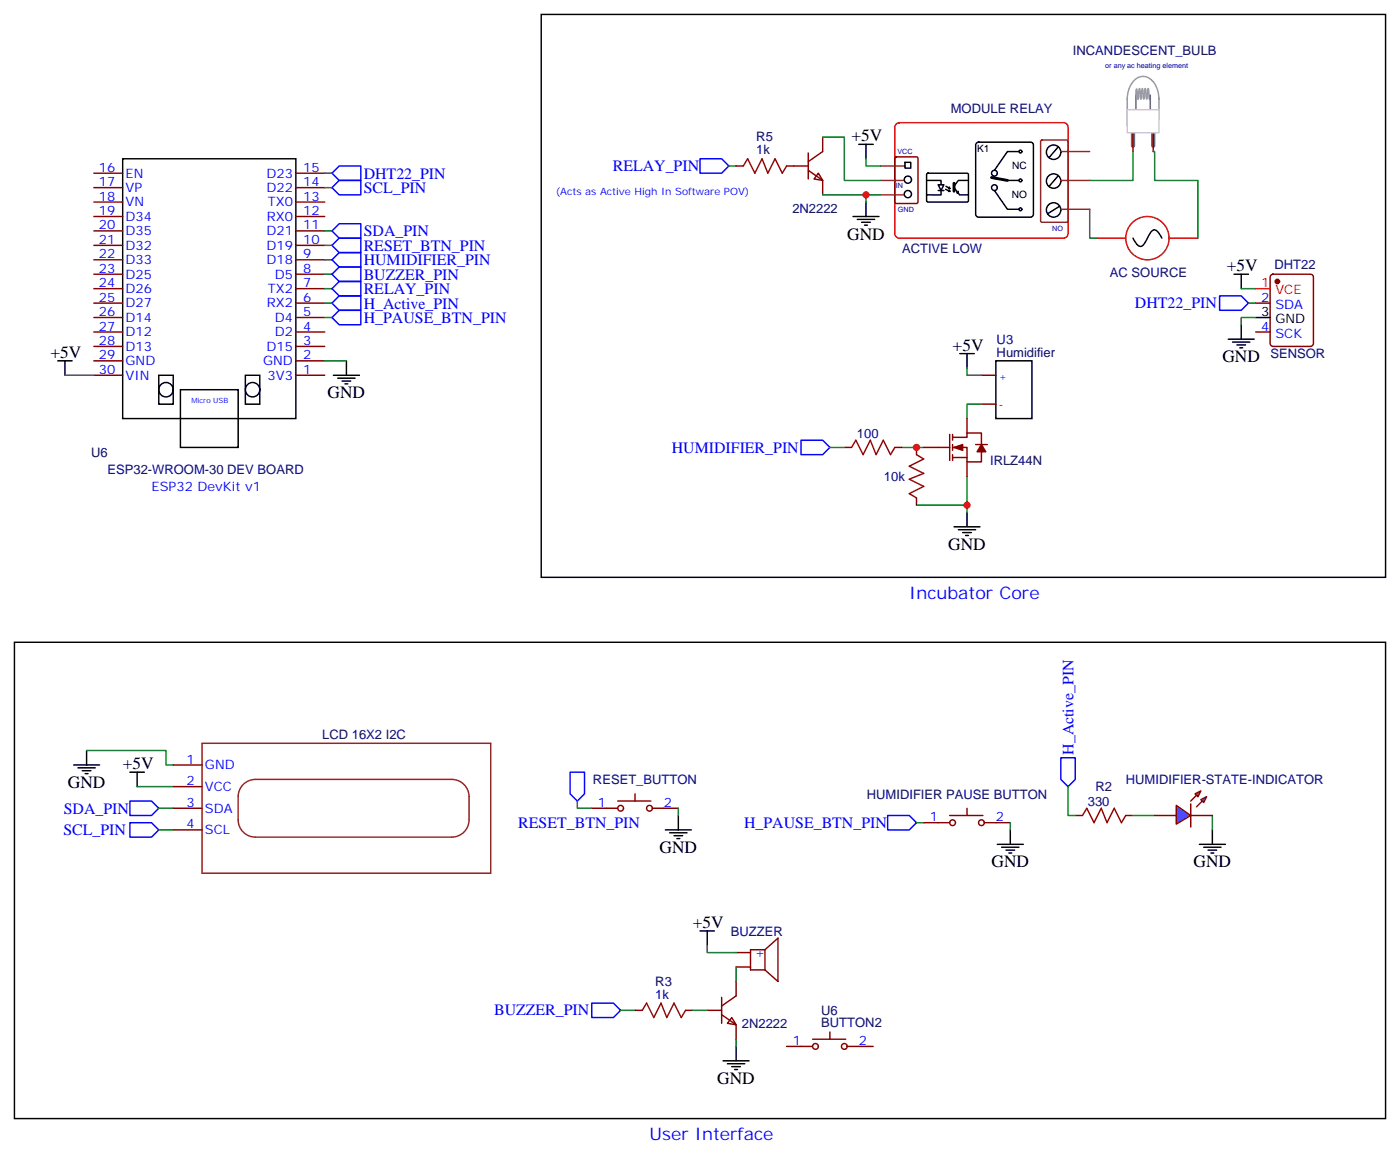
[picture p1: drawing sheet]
<svg xmlns="http://www.w3.org/2000/svg" width="342mm" height="283mm" viewBox="0 0 342 283" stroke-linecap="round" stroke-linejoin="round" font-family="sans-serif">
<g fill="none" stroke="#000" stroke-width=".35">
<path d="M30 38.8h42.3v63.5h-42.3zM221.2 39.7h1.4v1.4h-1.4zM238.7 34.9l.5-.2h12.7a.71 .71 0 0 1 .7 .7v17a.76 .76 0 0 1-.7 .7h-12.7a.76 .76 0 0 1-.7-.7v-17zM249.1 37h-2.9l-3.1 4.6M258.6 36l-2.1 2.5M226.5 44.1h3.5v1.1M226.5 42.5l.3-.2 9.7 .1 .2 .3v6.5l-.3 .2-9.7-.1-.2-.3zM229.3 45.2h1.4l-.7 1.4zM229.3 46.6h1.4M230 46.6v1h-3.5M231.1 46.3l1.1 .5-.2-.4M231.2 45.5l1 .6"/>
<path d="M231.8 46.1h.4M231.8 46.8h.4M232 45.7l.2 .4M233.3 46.1l1.3 1.5h2.1M234.2 46.8v.5l-.3-.2M236.7 44.1h-2.5l-1 1.4M243.1 46.6l3.1 4.6h2.9M246.2 44.1h2.9M258.6 43l-2.1 2.5M258.9 50.4l-2.8 1.8M301.6 67h3.6M303.4 67v3.6"/>
<path d="M303.4 79.4v3.5M306.9 77.6h3.5M14.1 88.2h3.5M15.9 88.2v3.5M38.8 91.7h3.5v7.1h-3.5zM44.1 95.2h14.1v14.2h-14.1zM60 91.7h3.5v7.1h-3.5zM81.5 91.7h6.3M82.5 92.4h4.3M83.6 93.1h2.1M84.3 93.8h.7M84.7 88.2v3.5"/>
<path d="M243.4 88.2h8.8v14.1h-8.8zM300.2 82.9h6.4M301.3 83.6h4.2M302.3 84.3h2.1M303 85h.7M18 187h6.3M19 187.7h4.3M20.1 188.4h2.1M20.8 189.1h.7M21.2 183.4v3.6M31.7 188.7h3.6M33.5 188.7v3.6"/>
<path d="M293.2 206.4h6.3M294.2 207.1h4.2M295.3 207.8h2.1M296 208.5h.7M296.3 202.8v3.6M171.1 227.5h3.5M172.9 227.5v3.6M176.7 259.3h6.4M177.8 260h4.2M179.9 255.8v3.5M178.9 260.7h2.1M179.6 261.4h.7"/>
<circle cx="249.4" cy="37" r=".35"/>
<circle cx="257.5" cy="37.2" r="1.76"/>
<circle cx="221.9" cy="47.4" r=".88"/>
<circle cx="221.9" cy="43.9" r=".88"/>
<circle cx="243.1" cy="45.9" r=".71"/>
<circle cx="243.1" cy="42.3" r=".71"/>
<circle cx="249.4" cy="44.1" r=".35"/>
<circle cx="249.4" cy="51.2" r=".35"/>
<circle cx="257.5" cy="44.3" r="1.76"/>
<circle cx="257.5" cy="51.3" r="1.76"/>
<circle cx="40.6" cy="95.2" r="1.76"/>
<circle cx="61.7" cy="95.2" r="1.76"/>
</g>
<g fill="none" stroke="#870000" stroke-width=".35">
<path d="M218.8 38.5l.3-.2h4.9l.3 .2 .1 10.9-.2 .3h-5.1l-.3-.1zM276.9 30v7M281.9 30v7M22.9 60h7.1M22.9 56.4h7.1M22.9 52.9h7.1M22.9 49.4h7.1M22.9 45.9h7.1M22.9 42.3h7.1M72.3 60h7.1M72.3 56.4h7.1M72.3 52.9h7.1"/>
<path d="M72.3 49.4h7.1M72.3 45.9h7.1M72.3 42.3h7.1M22.9 77.6h7.1M22.9 74.1h7.1M22.9 70.6h7.1M22.9 67h7.1M22.9 63.5h7.1M72.3 77.6h7.1M72.3 74.1h7.1M72.3 70.6h7.1M72.3 67h7.1"/>
<path d="M72.3 63.5h7.1M306.9 74.1h3.5M310.7 67.2l.4-.2h9.2a.71 .71 0 0 1 .7 .7v16.3a.76 .76 0 0 1-.7 .7h-9.2a.76 .76 0 0 1-.7-.7v-16.3zM22.9 91.7h7.1M22.9 88.2h7.1M22.9 84.7h7.1M22.9 81.1h7.1M72.3 91.7h7.1M72.3 88.2h7.1M72.3 84.7h7.1M72.3 81.1h7.1M239.9 91.7h3.5"/>
<path d="M239.9 98.8h3.5M306.9 81.1h3.5M262.8 199.3h1.8M275.2 199.3h1.7M179.9 236.4h3.5M179.9 232.8h3.5M179.9 239.9v3.5l-3.5 2.5M187 232.1h-3.6v5h3.6M187 232.1v5M187 232.1l3.1-2.8v10.6l-3.1-2.8M155.2 246.9h1.8M167.6 246.9h1.7"/>
<path d="M172.9 246.9h3.5M176.4 248l3.5 2.5v3.5M176.4 243.8v6.3M178.9 248.7l1 1.8-2.1-.4z"/>
</g>
<path d="M219 30.4l.8-.4h40.2a1.06 1.06 0 0 1 1.1 1v26.1a1.13 1.13 0 0 1-1.1 1.1h-40.2a1.13 1.13 0 0 1-1.1-1.1v-26.1zM306.9 70.6h3.5" fill="none" stroke="#f00" stroke-width=".35"/>
<path d="M254.4 34.4l.3-.2h6l.3 .2 .1 19.6-.2 .3h-6.2l-.3-.2zM259.3 37h7M215.2 44.1h5.6M215.2 40.6h6M215.2 47.6h5.6M259.3 44.1h7M259.3 51.2h7" fill="none" stroke="#8c2424" stroke-width=".35"/>
<path d="M233.2 44.8v1.9M242.4 43.4l3.8 .7" fill="none" stroke="#000" stroke-width=".71"/>
<path d="M264.6 199.3l1-1.7 1.8 3.5 1.8-3.5 1.4 3.5 1.7-3.5 1.8 3.5 1.1-1.8M157 246.9l1-1.7 1.8 3.5 1.8-3.5 1.4 3.5 1.7-3.5 1.8 3.5 1.1-1.8" fill="none" stroke="#a10000" stroke-width=".35"/>
<circle cx="312.2" cy="68.8" r=".53" fill="#870000" stroke="#870000" stroke-width=".35"/>
<g fill="none" stroke="#008700" stroke-width=".35">
<path d="M79.4 45.9h1.7M79.4 56.4h1.7M303.4 70.6h3.5M306.9 77.6h-3.5v1.8M15.9 91.7h7M79.4 88.2h5.3M21.2 183.4h19.4v3.6h1.7M33.5 192.3h8.8M38.8 197.6h3.5M261.1 192.3v7h1.7M276.9 199.3h5.3M296.3 199.3v3.5"/>
<path d="M38.8 202.8h3.5M172.9 231.1v1.7h7M179.9 236.4v3.5M169.3 246.9h3.6M179.9 254v1.8"/>
</g>
<path d="M81.1 56.4l1.8-1.7h5.3v3.5h-5.3zM81.1 45.9l1.8-1.8h5.3v3.5h-5.3zM31.7 195.8h5.3l1.8 1.8-1.8 1.7h-5.3zM259.3 185.2h3.5v5.3l-1.7 1.8-1.8-1.8zM31.7 201.1h5.3l1.8 1.7-1.8 1.8h-5.3zM144.6 245.2h5.3l1.8 1.7-1.8 1.8h-5.3z" fill="none" stroke="#00f" stroke-width=".35"/>
<path d="M277.6 23.3v3.5M281.2 23.3v3.5" fill="none" stroke="#666" stroke-width=".35"/>
<path d="M275.5 24v6.7M277.6 23.3l.3-1.6 .3 2.6 .3-2.7 .4 2.7 .3-2.7 .4 2.7 .3-2.7 .4 2.7 .3-2.7 .4 2.7 .2-1M283.3 24.3a5.5 5.5 0 0 0-3.2-5.5 3.9 3.9 0 0 0-4.3 3.6l-.3 1.9M283.3 24v5.3" fill="none" stroke="#999" stroke-width=".35"/>
<path d="M276.9 32.5v3.1M281.9 32.5v3.1" fill="none" stroke="#666" stroke-width="1.1"/>
<path d="M275.5 26.8h7.8v5.7h-7.8z" fill="#fff" stroke="#ccc" stroke-width=".35"/>
<g fill="none" stroke="#c00" stroke-width=".35">
<path d="M268.1 58.2h7.1M285.8 58.2h7"/>
<circle cx="280.5" cy="58.2" r="5.3"/>
</g>
<g fill="none" stroke="#000" stroke-width=".35">
<path d="M132.3 3.5h206.4v137.6h-206.4zM209.9 35.3h3.5M211.7 35.3v3.5M208.5 52.9h6.3M209.5 53.6h4.3M210.6 54.3h2.1M211.3 55h.7M211.7 49.4v3.5M276.9 58.2l.6 1 1 1a1.42 1.42 0 0 0 1.5-1.1l.6-1.2a3.1 3.1 0 0 1 1.4-1.7h.4l.5 .3 1.1 1.7M234.6 86.4h3.5M236.4 86.4v3.6M233.2 128.8h6.3"/>
<path d="M234.2 129.5h4.3M235.3 130.2h2.1M236 130.9h.7M236.4 125.2v3.6M3.5 157h335.2v116.4h-335.2zM165.8 199.3v3.5M162.6 202.8h6.4M163.7 203.6h4.2M164.7 204.3h2.2M165.5 205h.7M243.8 206.4h6.3M244.8 207.1h4.3"/>
<path d="M245.9 207.8h2.1M246.6 208.5h.7M246.9 202.8v3.6"/>
</g>
<g fill="none" stroke="#008700" stroke-width=".35">
<path d="M201.1 33.5h5.3v10.6h8.8M211.7 38.8v1.8h3.5M276.9 37v7.1h-10.6M281.9 37h.3v7.1h10.6v14.1M79.4 60h1.7M178.2 40.6h1.7M201.1 47.6h10.6M215.2 47.6h-3.5v1.8M266.3 51.2v7h1.8M79.4 63.5h1.7M79.4 67h1.7M79.4 70.6h1.7"/>
<path d="M305.2 74.1h1.7M236.4 90v1.7h3.5M239.9 98.8h-3.5v3.5M202.8 109.4h3.6M220.5 109.4h5.3M236.4 116.4v8.8M224 123.5h12.4M141.1 195.8v1.8h3.5M165.8 197.6v1.7M224 201.1h1.8M246.9 201.1v1.7M151.7 246.9h3.5"/>
</g>
<path d="M171.1 38.8h5.3l1.8 1.8-1.8 1.7h-5.3zM81.1 60l1.8-1.8h5.3v3.5h-5.3zM81.1 42.3l1.8-1.7h5.3v3.5h-5.3zM81.1 77.6l1.8-1.8h5.3v3.6h-5.3zM81.1 63.5l1.8-1.8h5.3v3.6h-5.3zM81.1 70.6l1.8-1.8h5.3v3.5h-5.3zM81.1 67l1.8-1.7h5.3v3.5h-5.3zM81.1 74.1l1.8-1.8h5.3v3.5h-5.3zM298.1 72.3h5.3l1.8 1.8-1.8 1.7h-5.3zM195.8 107.6h5.3l1.7 1.8-1.7 1.7h-5.3zM139.3 188.7h3.6v5.3l-1.8 1.8-1.8-1.8zM217 199.3h5.2l1.8 1.8-1.8 1.7h-5.2z" fill="none" stroke="#00f" stroke-width=".35"/>
<g fill="none" stroke="#870000" stroke-width=".35">
<path d="M197.6 37.4v6.3M201.1 33.5v3.5l-3.5 2.5M179.9 40.6h1.8M192.3 40.6h5.3M197.6 41.6l3.5 2.5v3.5M200 42.3l1.1 1.8-2.1-.4zM206.4 109.4h1.7M218.7 109.4h1.8M224 109.4v1.7M225.8 109.4h6.3M232.1 106.2v6.3M232.8 106.9h3.6v-1.1h3.5v2.9"/>
<path d="M232.8 109.4h3.6v3.5h3.5v-2.5M232.8 111.8h3.6M232.8 106.2v1.4M232.8 108.7v1.4M232.8 111.1v1.4M236.4 102.3v3.5M236.4 112.9v3.5M238.5 108.7h2.8M224 121.7v1.8M42.3 197.6h7.1M42.3 187h7.1M42.3 192.3h7.1"/>
<path d="M144.6 197.6h6.4M151 195.8h8.1M155.2 194v1.8M159.5 197.6h6.3M232.1 199.3h8.1M236.4 197.6v1.7M42.3 202.8h7.1M225.8 201.1h6.3M240.6 201.1h6.3M192.3 255.8h6.3M198.6 254h8.1M202.8 252.2v1.8"/>
<path d="M207.1 255.8h6.3"/>
<circle cx="151.7" cy="197.6" r=".71"/>
<circle cx="158.8" cy="197.6" r=".71"/>
<circle cx="232.8" cy="201.1" r=".71"/>
<circle cx="239.9" cy="201.1" r=".71"/>
<circle cx="199.3" cy="255.8" r=".71"/>
<circle cx="206.4" cy="255.8" r=".71"/>
</g>
<path d="M49.4 181.7h70.5v31.7h-70.5zM59.2 192a4.2 4.2 0 0 1 3.2-1.5h48a4.2 4.2 0 0 1 4.3 4.2v5.7a4.2 4.2 0 0 1-4.3 4.2h-48a4.2 4.2 0 0 1-4.2-4.2v-5.7a4.2 4.2 0 0 1 1-2.7z" fill="none" stroke="#8c2424" stroke-width=".35"/>
<path d="M181.7 40.6l1-1.8 1.8 3.5 1.8-3.5 1.4 3.5 1.7-3.5 1.8 3.5 1.1-1.7M208.1 109.4l1.1-1.8 1.8 3.5 1.7-3.5 1.4 3.5 1.8-3.5 1.8 3.5 1-1.7M224 111.1l1.8 1.1-3.6 1.7 3.6 1.8-3.6 1.4 3.6 1.8-3.6 1.7 1.8 1.1" fill="none" stroke="#a10000" stroke-width=".35"/>
<g fill="#870000" stroke="#870000" stroke-width=".35">
<path d="M233.2 109.4l2.1-.7v1.4z"/>
<path d="M239.9 108.7l1 1.7h-2.1z"/>
</g>
<path d="M287.5 196.8l3.5 2.5-3.5 2.1z" fill="#09f" stroke="#870000" stroke-width=".35"/>
<path d="M291 196.5v5.6z" fill="#f00" stroke="#870000" stroke-width=".35"/>
<g fill="#870000" stroke="#870000" stroke-width=".35">
<path d="M291 195.8l1.5-1.4z"/>
<path d="M292.5 197.2l1.4-1.4z"/>
</g>
<g fill="#09f" stroke="#870000" stroke-width=".35">
<path d="M292.1 194l1.4-.7-.7 1.4z"/>
<path d="M293.5 195.4l1.4-.7-.7 1.4z"/>
</g>
<path d="M282.2 199.3h5.3M291 199.3h5.3" fill="none" stroke="#870000" stroke-width=".35"/>
<path d="M79.4 42.3h1.7M79.4 77.6h1.7M79.4 74.1h1.7" fill="none" stroke="#008700" stroke-width=".35"/>
<g fill="#c00">
<circle cx="236.4" cy="123.5" r=".88"/>
<circle cx="224" cy="109.4" r=".88"/>
<circle cx="211.7" cy="47.6" r=".88"/>
</g>
<g font-size="4.2">
<text x="208.1" y="34.6">+5V</text>
<text x="207.1" y="58.6">GND</text>
<text x="299.9" y="66.3">+5V</text>
<text x="12.3" y="87.5">+5V</text>
<text x="232.8" y="85.7">+5V</text>
<text x="298.8" y="88.5">GND</text>
<text x="80.1" y="97.4">GND</text>
<text x="231.8" y="134.4">GND</text>
<text x="30" y="188">+5V</text>
<text x="16.6" y="192.6">GND</text>
<text x="161.2" y="208.5">GND</text>
<text x="242.4" y="212">GND</text>
<text x="291.7" y="212">GND</text>
<text x="169.3" y="226.8">+5V</text>
<text x="175.3" y="264.9">GND</text>
</g>
<g font-size="4.2" fill="#00f">
<text x="222.2" y="146.4">Incubator Core</text>
<text x="158.7" y="278.7">User Interface</text>
</g>
<g font-size="3.9" fill="#00f">
<text x="149.8" y="41.8">RELAY_PIN</text>
<text x="88.9" y="47.1">SCL_PIN</text>
<text x="88.9" y="43.7">DHT22_PIN</text>
<text x="88.9" y="57.6">SDA_PIN</text>
<text x="88.9" y="61.4">RESET_BTN_PIN</text>
<text x="88.9" y="64.9">HUMIDIFIER_PIN</text>
<text x="88.9" y="71.9">RELAY_PIN</text>
<text x="88.9" y="68.4">BUZZER_PIN</text>
<text x="88.9" y="75.5">H_Active_PIN</text>
<text x="277.4" y="75.3">DHT22_PIN</text>
<text x="88.9" y="79">H_PAUSE_BTN_PIN</text>
<text x="164.2" y="110.6">HUMIDIFIER_PIN</text>
<text x="262.4" y="184.5" transform="rotate(-90 262.4 184.5)">H_Active_PIN</text>
<text x="15.6" y="198.9">SDA_PIN</text>
<text x="126.7" y="202.4">RESET_BTN_PIN</text>
<text x="181.9" y="202.3">H_PAUSE_BTN_PIN</text>
<text x="15.5" y="204.1">SCL_PIN</text>
<text x="120.8" y="248.2">BUZZER_PIN</text>
</g>
<g font-size="3.2" fill="#000080">
<text x="262.3" y="13.5">INCANDESCENT_BULB</text>
<text x="232.4" y="27.6">MODULE RELAY</text>
<text x="184.9" y="34.6">R5</text>
<text x="184.9" y="37.7">1k</text>
<text x="193.7" y="51.9">2N2222</text>
<text x="220.5" y="61.7">ACTIVE LOW</text>
<text x="311.5" y="65.8">DHT22</text>
<text x="271.3" y="67.7">AC SOURCE</text>
<text x="243.6" y="84">U3</text>
<text x="243.6" y="87.1">Humidifier</text>
<text x="310.5" y="87.6">SENSOR</text>
<text x="209.5" y="107">100</text>
<text x="22.2" y="111.7">U6</text>
<text x="242" y="113.7">IRLZ44N</text>
<text x="26.3" y="115.8">ESP32-WROOM-30 DEV BOARD</text>
<text x="216.1" y="117.6">10k</text>
<text x="78.8" y="180.6">LCD 16X2 I2C</text>
<text x="144.9" y="191.7">RESET_BUTTON</text>
<text x="275.2" y="191.7">HUMIDIFIER-STATE-INDICATOR</text>
<text x="211.9" y="195.2">HUMIDIFIER PAUSE BUTTON</text>
<text x="265.9" y="196.9">330</text>
<text x="267.8" y="193.3">R2</text>
<text x="178.6" y="228.7">BUZZER</text>
<text x="160.2" y="244.1">1k</text>
<text x="160.2" y="240.9">R3</text>
<text x="181.3" y="251.3">2N2222</text>
<text x="200.7" y="251.1">BUTTON2</text>
<text x="200.7" y="248">U6</text>
</g>
<g font-size="3.2" fill="#00f">
<text x="24.2" y="42">16</text>
<text x="74.1" y="42">15</text>
<text x="24.2" y="45.5">17</text>
<text x="30.7" y="46.9">VP</text>
<text x="30.7" y="43.4">EN</text>
<text x="65.1" y="46.9">D22</text>
<text x="65.1" y="43.4">D23</text>
<text x="74.1" y="45.5">14</text>
<text x="24.2" y="52.6">19</text>
<text x="24.2" y="49">18</text>
<text x="30.7" y="54">D34</text>
<text x="30.7" y="50.4">VN</text>
<text x="65.2" y="54">RX0</text>
<text x="65.5" y="50.4">TX0</text>
<text x="74.1" y="52.6">12</text>
<text x="74.1" y="49">13</text>
<text x="24.2" y="59.6">21</text>
<text x="24.2" y="56.1">20</text>
<text x="30.7" y="57.5">D35</text>
<text x="65.1" y="57.5">D21</text>
<text x="74.1" y="59.6">10</text>
<text x="74.1" y="56.1">11</text>
<text x="24.2" y="63.1">22</text>
<text x="30.7" y="64.6">D33</text>
<text x="30.7" y="61">D32</text>
<text x="65.1" y="64.6">D18</text>
<text x="65.1" y="61">D19</text>
<text x="74.1" y="63.1">9</text>
<text x="24.2" y="70.2">24</text>
<text x="24.2" y="66.7">23</text>
<text x="30.7" y="71.6">D26</text>
<text x="30.7" y="68.1">D25</text>
<text x="65.5" y="71.6">TX2</text>
<text x="67.2" y="68.1">D5</text>
<text x="74.1" y="70.2">7</text>
<text x="74.1" y="66.7">8</text>
<text x="24.2" y="73.7">25</text>
<text x="24.2" y="77.3">26</text>
<text x="30.7" y="75.1">D27</text>
<text x="65.2" y="75.1">RX2</text>
<text x="74.1" y="77.3">5</text>
<text x="74.1" y="73.7">6</text>
<text x="308.3" y="73.7">2</text>
<text x="311.7" y="75.5">SDA</text>
<text x="24.2" y="80.8">27</text>
<text x="30.7" y="78.7">D14</text>
<text x="30.7" y="82.2">D12</text>
<text x="67.2" y="82.2">D2</text>
<text x="67.2" y="78.7">D4</text>
<text x="74.1" y="80.8">4</text>
<text x="308.3" y="80.8">4</text>
<text x="311.7" y="82.5">SCK</text>
<text x="24.2" y="87.8">29</text>
<text x="24.2" y="84.3">28</text>
<text x="30.7" y="89.3">GND</text>
<text x="30.7" y="85.7">D13</text>
<text x="64.3" y="89.3">GND</text>
<text x="65.1" y="85.7">D15</text>
<text x="74.1" y="87.8">2</text>
<text x="74.1" y="84.3">3</text>
<text x="24.2" y="91.4">30</text>
<text x="30.7" y="92.8">VIN</text>
<text x="65.4" y="92.8">3V3</text>
<text x="74.1" y="91.4">1</text>
<text x="37" y="119.9">ESP32 DevKit v1</text>
<text x="45.6" y="186.6">1</text>
<text x="45.6" y="191.9">2</text>
<text x="50.1" y="188">GND</text>
<text x="45.6" y="197.2">3</text>
<text x="50.1" y="193.3">VCC</text>
<text x="146.2" y="197.2">1</text>
<text x="162.3" y="197.2">2</text>
<text x="45.6" y="202.5">4</text>
<text x="50.1" y="198.6">SDA</text>
<text x="50.1" y="203.9">SCL</text>
<text x="227.3" y="200.7">1</text>
<text x="243.4" y="200.7">2</text>
<text x="184.5" y="233.9">+</text>
<text x="193.8" y="255.4">1</text>
<text x="209.9" y="255.4">2</text>
</g>
<g font-size="3.2" fill="#f00">
<text x="308.3" y="70.2">1</text>
<text x="311.7" y="72">VCE</text>
</g>
<g font-size="3.2">
<text x="308.3" y="77.3">3</text>
<text x="311.7" y="79">GND</text>
</g>
<g font-size="2.5">
<text x="238.8" y="37">K1</text>
<text x="247.4" y="41.3">NC</text>
<text x="247.3" y="48.3">NO</text>
</g>
<g font-size="2.5" fill="#00f">
<text x="135.8" y="47.6">(Acts as Active High In Software POV)</text>
<text x="244.1" y="92.8">+</text>
<text x="244.1" y="99.8">-</text>
</g>
<g font-size="1.8" fill="#000080">
<text x="270.2" y="16.5">or any ac heating element</text>
<text x="219.3" y="37.7">VCC</text>
<text x="219" y="45.9">IN</text>
<text x="219.5" y="51.9">GND</text>
<text x="257.2" y="56.4">NO</text>
</g>
<text font-size="1.8" fill="#00f" x="46.8" y="98.6">Micro USB</text>
</svg>
